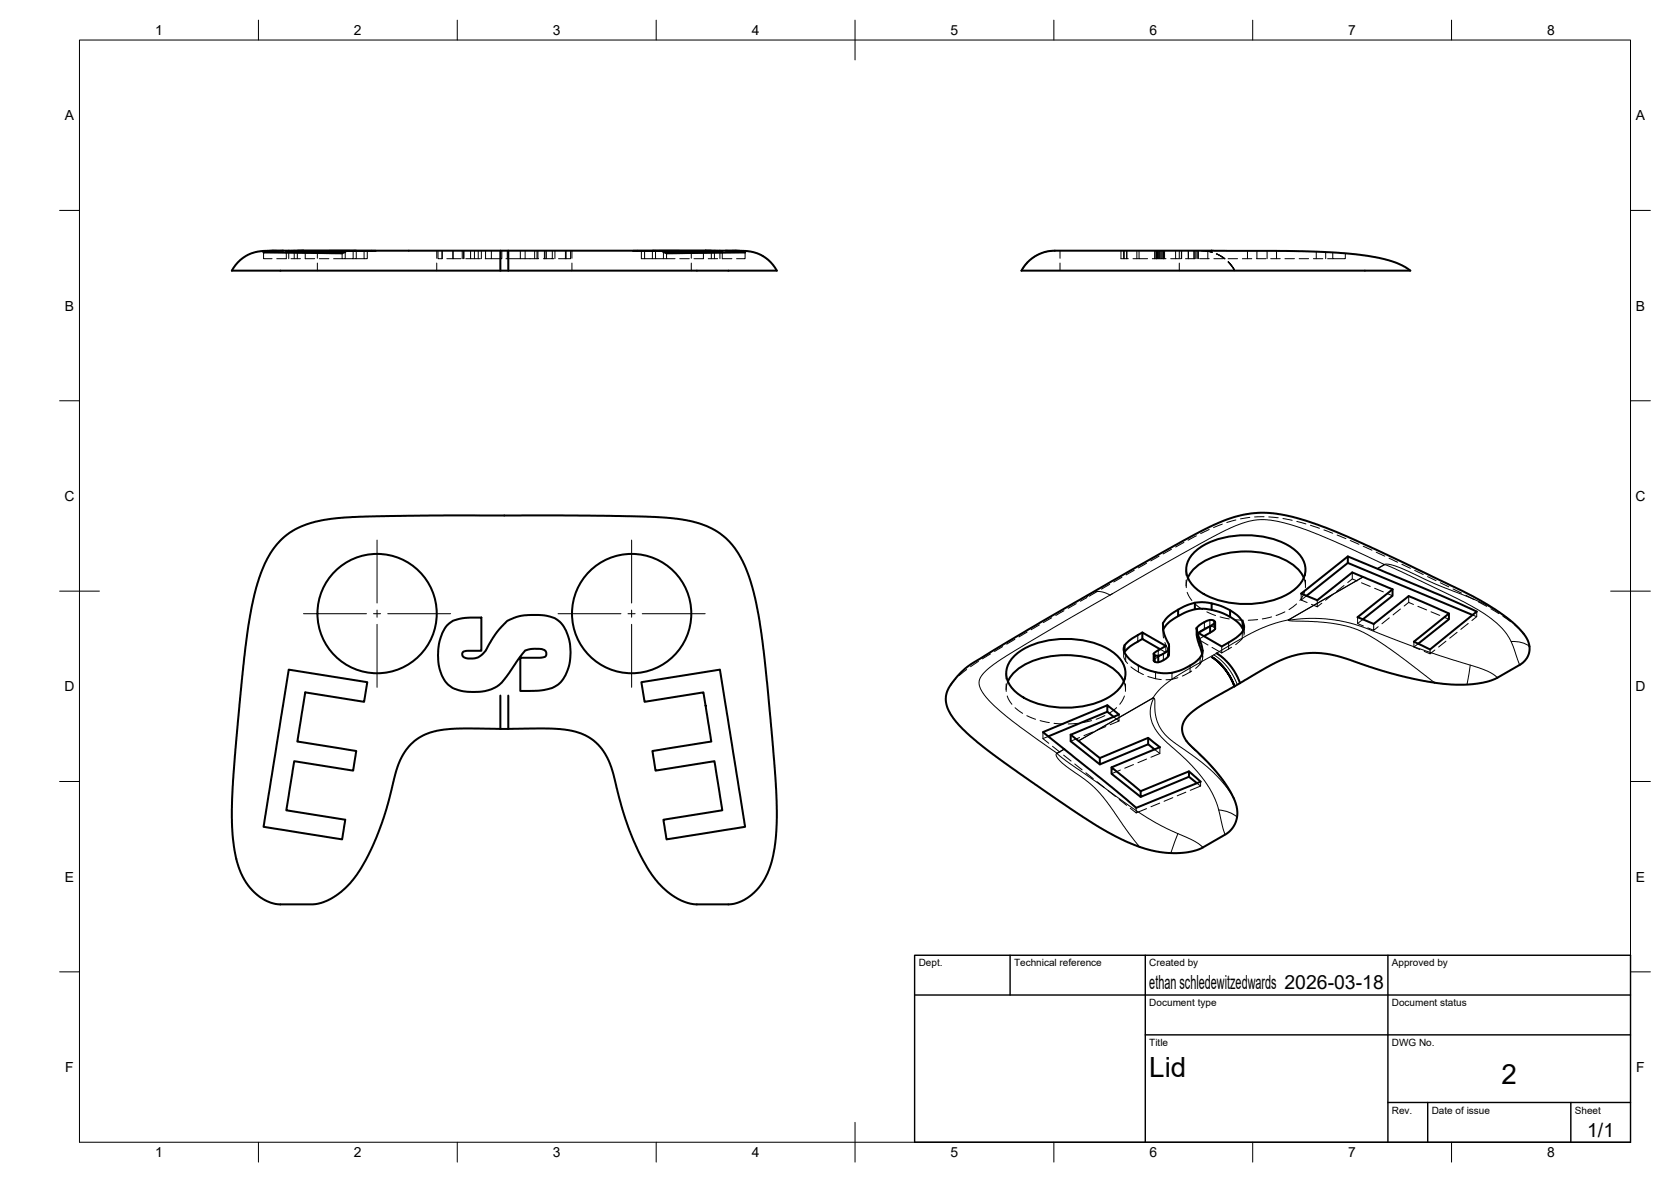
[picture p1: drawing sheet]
<svg xmlns="http://www.w3.org/2000/svg" width="420mm" height="297mm" viewBox="0 0 420 297" stroke-linecap="round" stroke-linejoin="round" font-family="sans-serif">
<!-- layer: Hidden -->
<g fill="none" stroke="#000" stroke-width=".25">
<path d="M66.3 63.4v1.6h2.1M67.5 63h2.3M72 63.5v1.5h-2.4M72.6 63.1v1.9M73.2 65h2.3M74 63v2M76.8 63v2h2.3M76.9 63h-2.1v2M78.1 63h2.4M79.8 63v1.9M79.8 66.1v1.9M80.3 65h2.4"/>
<path d="M81.7 63h2.4M83.9 65h2.1M85.3 63h2.4M86.8 63.3v1.7h-.8v-1.3M89.6 63v2h-.8M89.6 65h1.9M91.2 63l-2.4 .1v1.9h-2M91.5 63v2h.9v-2M92.4 63h2.1M109.8 63v1.9M109.8 66.1v1.9M110.1 63v2h1v-2"/>
<path d="M111.2 63v2M112.4 65h1.5M113.9 63v2h2M113.9 63v2M116.2 63v2M116.5 63v2M116.7 63v2M117.1 65h2.2M118.3 63v2M119.3 63v2h1.5M120.2 63v2M121 63v2"/>
<path d="M122 65h1.5M122.1 63v2M123.5 63v2h2.7v-2M127.2 65h3.6M127.6 63v2M130.8 63v2h4.6M132 63v2M134.4 63v2M135 63v2M135.3 63v2M136.9 63v2M137 63v2"/>
<path d="M137.4 63v2M138.9 63v2h-2.3M138.9 65h.3M139.5 63v2M142.2 63v2h-1.8M142.3 63v2M143.5 63v2h-1.3M143.8 63v1.9M143.8 66.1v1.9M159.2 63h2M161.3 63v2h.8v-2M162.1 65h1.9"/>
<path d="M162.4 63h2.4M164 63v2h.8M164.8 63.1v1.9h2M166 63h2.3M166.8 63.3v1.7h.8M167.6 63.7v1.3h2.1M169.5 63h2.4M170.9 65h2.4M173.1 63h2.4M173.8 63v1.9M173.8 66.1v1.9M176.7 63h2.2v2"/>
<path d="M176.9 63v2h-2.4M178.1 65h2.3M179.6 63v2M181 63.1v1.9M181.6 63.5v1.5h2.4M183.8 63h2.3M187.3 63.4v1.6h-2.1M256.8 68h.1M258.5 65.8l-1.6 2.2M261.4 63.8l-2 1.2M265.2 63l-2.7 .4M266.5 63v1.9"/>
<path d="M266.5 66.1v1.9M281.9 63v2h.6M282.5 63v2h.8v-2v2h.4M282.7 63v2M284.9 65h1.5M285.9 63v2M286.4 63v2h2.1M289.7 65h2.3M290.4 63v2M290.7 63v2M290.8 63v2M290.9 63v2"/>
<path d="M291.1 63v2M291.3 63v2M291.6 63v2M291.7 63v2M292 63v2h1.2M292.4 63v2M292.5 63v2M292.6 63v2M292.8 63v2M294.4 65h1.2M295.6 63v2h1.3M296.5 63v1.9"/>
<path d="M296.5 66.1v1.9M297.1 63v2M298.1 65h2.4M298.8 63v2M300.2 63v2M300.5 63v2M300.9 63v2M301.2 63v2M301.3 63v2M301.6 65h2.4M302 63l2.7 .4M302.1 63l2.7 .4z"/>
<path d="M303.7 63v2M305.2 65h2.4M305.8 63.8l2 1.2M308 65l-2.1-1.2 2.1 1.2M308.8 65.8l1.6 2.2M308.8 65h2.4M308.9 65.8l1.6 2.2M312.4 65h2.3M313.7 63v2M316 65h2.3M316 63v2M318.6 63v2"/>
<path d="M319.5 65h2.4M321 63.1v1.9M323.1 65h2.4M326.7 65h2.3M330.2 65h2.4M331 63.2v1.8M333.3 63.3v1.7M333.8 65h1.3M335.1 63.4v1.6h3.2v-1.3M291.4 139.8l-2.1 1.2M294.6 138l-2.1 1.2M297.7 136.3l-2.1 1.2"/>
<path d="M300.8 134.6l-2.1 1.1M304 133.1l-2.1 1M307.3 131.7l-2.2 .9M310.7 130.7l-2.2 .6M314.3 130l-2.4 .4M317.8 129.9h-2.4M319 129.9l2.4 .2M322.6 130.3l2.3 .5M326.1 131l2.3 .7M329.5 132l2.3 .8M332.9 133.2l2.2 .8M336.2 134.5l2.2 .9"/>
<path d="M339.5 135.8l2.2 1M342.8 137.3l2.2 1M346 138.8l2.2 1M258.3 158.8l-2.1 1.3M261.3 157l-2 1.2M264.4 155.2l-2 1.2M267.5 153.5l-2 1.2M270.6 151.7l-2 1.2M273.2 150.2l-1.5 .9M275.9 148.6l-2 1.2M279 146.8l-2.1 1.2M282.1 145.1l-2.1 1.1"/>
<path d="M285.2 143.3l-2.1 1.2M288.3 141.5l-2.1 1.2M292.4 156.9l.1 1.3M292.4 158.2l.2 2.1M292.4 156.8v1.6M298.2 143.2v1.4M298.2 145.8v1.4M298.5 148.9l1.2 2M298.7 145.2l-.4 1.3v1.2M300.5 151.8l1.9 1.4M301.3 159.1v1.6l2.4 1.4M302.7 159.9l-1.4 .8"/>
<path d="M302.8 156.3v1.7l1.4-.6M302.8 158l-1.1 .7-.8 .8M303.4 153.8l2.2 .9M304.2 155.8v1.6l1 .2M305.2 156v1.6l.3 .4M306.8 155l2.3 .5M310.3 155.7l2.4 .2M312.4 158.9v1.6l-1.7 1.5M312.6 158.3l.2 1.3M312.8 157.5v1.7M316.2 155.7l-2.3 .2M319.7 155l-2.3 .5"/>
<path d="M323.1 153.8l-2.2 .9M326 151.8l-1.9 1.4M327.2 149.2v1.6l1.3-1.1M327.2 150.8l1.5 .6M327.8 145.2l.4 1.3v1.2M328 148.8l-1.2 2.1M328.3 143.2v1.4M328.3 145.8v1.4M331.2 150.8v1.7l-1.4-.6M332.4 151.6l-1.2 .9M335.2 149.4l-1.9 1.4M337.9 147.1l-1.8 1.5"/>
<path d="M340 143.9v1.6l-1.1 .9M340 145.5l1.2 .5M341.4 155.1v1.6l1.4 .6M342.3 146.5l2.2 .9M342.7 155.6l-1.3 1.1M343.9 157.8l1.5 .6M345.4 156.8v1.6l1.1-.9M345.6 147.8l2.2 .9M348.9 149.2l1.2 .5M349.3 140.3l2.1 1M349.3 155.3l-1.8 1.4M352.1 153l-1.8 1.5"/>
<path d="M352.5 141.8l2.1 1M354.2 149.8v1.6l1.2 .5M354.2 151.4l-1.1 .9M355.7 143.3l2.2 1.1M356.5 152.4l2.2 .9M358.9 144.9l2.2 1M359.8 153.7l2.2 1M362.2 146.4l2.1 1.1M363.1 155.1l1.2 .5M365.4 148l2.1 1.1M366.4 158.9l-1.9 1.5M368.6 149.6l2.1 1.1"/>
<path d="M369.2 156.7l-1.9 1.5M370.3 154.5l1 .5M371.3 153.7v1.3l-1.2 .9M371.7 151.2l2.1 1.2M374.9 153l2 1.2M377.9 154.9l1.9 1.3M380.8 157l2.3 2.2M240.3 170.5l-1.2 1.5M243.1 168.2l-1.9 1.5M246 166.2l-2 1.3M249 164.3l-2 1.3M252.1 162.5l-2 1.2"/>
<path d="M253 169.2v1.5M253 171.9v1.4M253.3 174.9l1.1 2.1M253.4 171.3l-.4 1.2v1.3M255.2 160.7l-2.1 1.2M255.2 177.8l1.9 1.5M258.2 179.8l2.2 .9M277.8 179.8l-2.2 .9M280.8 177.8l-2 1.5M281.4 179.6v1.6l-1.4-1.1M282.5 164.9l.5 1.3M282.5 163.2v1.6"/>
<path d="M282.6 171.3l.3 1.2 .1 1.2M282.7 174.9l-1.1 2.1M283 169.2v1.5M283 171.9v1.4M283 164.5v1.7l.5 .5M284.4 167.6l1.8 1.3M286.2 167.2v1.7l1.3 .6M288.6 170l2 .6M290.1 164.3v1.7M290.6 168.9v1.7l1.4 .2M291.2 163.4v1.7l-1.1 .8M291.7 163.2l1.4 .8"/>
<path d="M292.9 161.5l1 2.1v-1.7M293.1 162.3v1.7l-1.9 1.1M293.9 163.6v.5M294.7 169.1v1.6l1.5-.4M294.7 170.7l-1.5 .1M299.2 167.2v1.7l.4-.3M299.2 168.9l-1.9 1M301.8 166.9l-1.2 1.1M302.4 163.5v1.6l-.1-.7M302.4 165.1l-.1 .7-.5 1.1v-1.6M304.8 162.7l2.4 1.4M305.9 164.2l1.8 1.3"/>
<path d="M307.2 162.5v1.6l2.5-1.4M308.5 166.3l1.5 1.9M310.6 169.2l1.2 2.5M311.8 171.6v.1M355.5 161.3v1.3l1.5 .6M356.6 161.8l-1.1 .8M358.1 163.7l1.5 .6M359.6 163.2v1.1l1.2-.9M363.6 161.1l-1.9 1.5M261.5 181.1l2.3 .5M262.2 184v1.6l1.5 1.2M263.6 185.1l-1.4 .5"/>
<path d="M264.6 187.5l1.9 1.5M265 181.8l2.4 .1M267.4 189.8l1.9 1.4M270.2 192l1.9 1.5M271 181.8l-2.4 .1M271.4 185.3l-2.2 1M273 194.2l1.9 1.5M274.5 181.1l-2.4 .5M274.7 184l-2.2 .9M275.8 196.4l1.9 1.5M278 182.6l-2.2 .9M278.6 198.7l1.9 1.5"/>
<path d="M281.4 181.2l-2.3 .9M281.7 193.5l-2.2 .9M285 192.1l-2.2 .9M288.3 190.8l-2.2 .9M290.3 188.3l1.3 1.1M291.6 187.8v1.6l-2.2 .9M298.2 199.1l-2.2 .9M298.9 187l1.7 1.7M301.5 189.5l1.7 1.6M301.9 196.4v1.1l-.9-.7M301.9 197.5l-2.6 1.1M304 192l1.6 1.7"/>
<path d="M306.4 194.6l1.4 1.9M281.4 200.9l1.9 1.5M284.2 203.1l1.5 1.2M285.7 203v1.3l2.6-1.1M291.6 201.8l-2.2 .9M294.9 200.5l-2.2 .9"/>
</g>
<!-- layer: Visible -->
<g fill="none" stroke="#000" stroke-width=".51">
<path d="M69.5 63l-4.2 .1-2.1 .6-1 .4a9.4 9.4 0 0 0-3.9 3.9h137a9.2 9.2 0 0 0-4.7-4.2l-2.7-.7-3.8-.1M71.1 63l-3.3 .1-1.5 .3 19.7 .3 .8-.4-14.8-.1v.3M71.1 63h5.1M71.2 63h-3.7M72.6 63v.1M74.8 63h14.8h-15.9l-1.7 .2M82.8 63h11.7M125.8 63v5M127.8 63v5M159.2 63h11.6M177.4 63h-102.5M177.4 63h3.6"/>
<path d="M177.4 63h1.3M178.9 63h-14.9h15.9l1.7 .2M181 63.1v-.1l4.3 .1 2 .3-19.7 .3-.8-.4 14.8-.1v.3M182.5 63h3.6M304.6 63h-39.1a9.6 9.6 0 0 0-8.7 5h97.8l-2.1-1.3-3.3-1.3-3.3-.8-5.3-.7-6.4-.5-6.9-.3-22.7-.1M300.5 138.6a20.2 20.2 0 0 1 15.1-4 17.2 17.2 0 0 1 11.2 4.9 5.6 5.6 0 0 1-.8 8.2 20.2 20.2 0 0 1-15 4 17.2 17.2 0 0 1-11.3-4.9 5.6 5.6 0 0 1 .8-8.2zM338.9 139.8l-11.7 9.4 4 1.6 8.8-6.9 10.1 4.2M112.4 157.2l1.4-1.2 1.8-.5 1.9-.3h3.5v8.3l-3.8 .1a.93 .93 0 0 0-1 .9 .93 .93 0 0 0 1.1 .9l1.9 .1 1.3-.5a6.4 6.4 0 0 0 2.6-3.3l1.8-2.8 1.4-1.6a8.1 8.1 0 0 1 5.4-2.6h5.2l2.6 .7 1.1 .8 1.2 1.4 1 2.1 .5 2 .2 2.2-.3 2.8-.6 2.1-1.1 1.9-1.2 1.4-1.4 .8-2.2 .5-5.9 .2v-8.3l5.5-.1a1.06 1.06 0 0 0 1.1-1.1 1.06 1.06 0 0 0-1.2-1h-3a2.49 2.49 0 0 0-2.1 1.5l-4.9 6.9-1.7 1.3-2.5 .9-1.9 .2-3.6-.2-2.3-.6-1.6-1.1-1-1.3-.8-1.8-.6-2.6v-2.7l.2-2 .8-2.5zM287.2 158.9l-2.9 1.8-1.4 1.3-.2 1.9M292.4 156.6l.1 1.8 .4 1.5a5.1 5.1 0 0 1 1 2.9l-.1 2.2 .1-.8v-1.8M296.2 153.2l-2.4 1.7-.9 1-.5 1M296.2 154.8l-2.3 1.6-1.4 1.8"/>
<path d="M298.7 145.2a11.2 11.2 0 0 1 7.2-5.5 22.9 22.9 0 0 1 19.3 2.3 8 8 0 0 1 2.6 3.2M300.4 151.5l-2.1 .6-2.1 1.1v1.6l2.1-1 2.1-.7M300.9 157.8l.9-.8 1.7-1 1.4-.2 .6 .5v1.8l-1.2 .9M304.3 157.4l-3 1.7 5.9 3.4 3.5-2.2 1.7-1.4 .4-1.2-.4-1.5v1.7l.2 .4M304.7 151.6l-2.3-.3-2 .2v1.6l2.3-.1 2 .3M305.5 156.4l-1.2 1v1.6l-1.6 .9M305.5 156.4v1.7M309.3 153.4l-2.3-1.1-2.3-.7v1.7l2.4 .7 2.2 1M312.4 156.2l-1.1-1.4-2-1.4v1.6l1.9 1.3 1.2 1.6M338.9 141.5l-10.4 8.2M350.1 148.1l-8.7 7 4 1.7 8.8-7 10.1 4.4v1.4l-7.7 6.2M350.1 148.1v1.6l-7.4 5.9"/>
<path d="M364.3 154.2l-8.8 7.1 4.1 1.9 11.7-9.5-9.1-4.1-23.3-9.8v1.7l31.4 13M72.6 168.3l19.8 3.1-.9 5-14.7-2.4-.9 5-1.1 7.4 14.8 2.3-.8 5-14.8-2.4-2 12.3 14.8 2.4-.8 4.9-19.7-3.1zM125.8 174.8v8.4M127.8 174.8v8.4M161.3 171.4l19.7-3.1 6.3 39.5-19.7 3.1-.8-4.9 14.8-2.4-.7-4.6-1.3-7.7-14.8 2.4-.8-5 14.9-2.3-2-12.4-14.8 2.4zM253.4 171.2a11.2 11.2 0 0 1 7.2-5.4 22.9 22.9 0 0 1 19.3 2.2 8 8 0 0 1 2.7 3.2M255.2 164.7a20.2 20.2 0 0 1 15.1-4 17.2 17.2 0 0 1 11.3 4.8 5.6 5.6 0 0 1-.8 8.3 20.2 20.2 0 0 1-15.1 3.9 17.2 17.2 0 0 1-11.3-4.8 5.6 5.6 0 0 1 .8-8.2zM278.4 177.2l-16.2 6.8 17.5 13.9 6 5.1 16.2-6.6-2.9-2.5v1.3l2 1.6M278.4 178.9l1.6 1.2M282.8 162.1l-.3 1.2 .5 1.2 1.3 1.4 1.9 1.3 1.8 .9 2.6 .8 1.9 .3 2.2-.1 2.4-.8 2.5-1.3 1.4-.9 1.2-1.5 .2-1.1-.1-.7-1.4-5 .1 2.4 1.3 4.2M287.2 160.6l-2.8 1.6-1.6 1.6M290.1 164.3v1.7l.2 .3"/>
<path d="M291.2 164.8l-.9-.2v1.7l.9 .1M291.7 163.2l-4.5-2.6v-1.7l5.9 3.4-2.6 1.6a.4 .4 0 0 0-.4 .2 .4 .4 0 0 0 .1 .5h.1M293.8 163.3l-1.3 1-1.3 .5v1.6l1.5-.6 1.1-.8M304.5 165l1.9 1.4 1.3 1.4 1.5 2.1 1.2 2.6-1-2.2-1.3-2-1.6-1.8zM305.9 164.2l1.7 1.2 1.8 2 1.4 2.1 1 2.2M311.8 171.6l7.4-4.3 4-1.9 3.9-1.1 3.7-.2 3 .2 2.4 .6 13.1 4.2 8.8 2 6.9 .9 3.1 .1 3.3-.3 2.5-.5 2-.7 6.6-3.8 .9-.8 .8-1.1 .4-1.2v-1.4l-.5-1.5-1-1.6-1.8-2-2.2-1.8-5.2-3.5-8.2-4.4-21.4-10.2-7.5-3.3-5.5-2.2-5.3-1.7-4-.8-3.5-.4-3.2 .1-2.7 .4-3.5 .9-3.7 1.5-3.2 1.6-17.1 9.5-35.1 20.4-5.8 3.6-2.6 2.1-1.7 1.9-1.4 2-.5 1.3-.2 1.8 .5 2.1 1.4 2.4 1.9 2.2 2.5 2.4 7.7 6 18.7 13 7.9 4.9 3.6 1.9 3.1 1.4 2.8 1 2.7 .6 3.3 .5h2.5l3.2-.4 2.7-.9 6.6-3.9 1.3-1.5 .6-1.3 .3-1.9-.2-1.8-.7-2.1-1-2-1.7-2.5-2-2.6-7.2-7.2-.7-1.5-.4-1.4 .1-1.1 .4-1 .8-1.2 1-1 3.7-2.6 7.2-4M311.8 171.7l-1.4 .8M125.8 183.2l-9.3-.1-4.9 .3-3.6 .8-3.1 1.5-2.2 2-.9 1.2-1.2 2.2-1.1 2.9-2.7 10.5-2.3 6.3-1.8 4-1.7 3.1-1.7 2.5-1.9 2.2-1.7 1.5-2.1 1.5-2.4 1.1-2 .5-9.3 .1-1.8-.4-2-1a16.9 16.9 0 0 1-7.2-12.6l-.5-5.6v-6.9l.7-11.1 1.3-14.3 1-10.3 1.1-8.1 1.4-7.5 1.6-5.1a19.2 19.2 0 0 1 9.3-11.7l3.6-1.3 3.4-.8 4.8-.5 6.2-.3 18.9-.3h29.8l19.3 .3 6.8 .3 4 .5 2.8 .5 3.1 1.1 2.4 1.1 2 1.4 1.5 1.4 1.5 1.8 1.5 2.5a59.4 59.4 0 0 1 5.1 19.5l1.4 11.6 1.8 20.1 .5 6.8 .1 8.2-.5 6.5-.8 3.5-.6 1.8-.9 2.1-1.3 2-2.5 2.6a9.3 9.3 0 0 1-5.6 2.2h-8.1l-2.3-.5-2-.8-2.2-1.4-1.8-1.5-1.9-2-1.6-2.4-1.5-2.5-3.1-6.6-2.1-6.2-2.2-8.6-1.2-3.6-1.8-3.1-2.1-2-2.9-1.7-4.1-1-5.2-.3-9.2 .1M125.8 183.2h2M269.2 184.6l12.2-5-3-2.4v1.7l-14.8 6.2M269.2 184.6l7.3 5.9M269.2 184.6v1.7l7.3 5.8"/>
<path d="M286.8 198.8l-7.3-6v1.6l7.3 5.9M288.7 185.4l-12.2 5.1v1.6l12.2-5.1M290.3 188.3l-1.6-1.3v-1.6l2.9 2.4-12.1 5M299 193.9l-12.2 4.9v1.5l12.2-5.1"/>
<circle cx="94.8" cy="154.2" r="15"/>
<circle cx="158.8" cy="154.2" r="15"/>
</g>
<!-- layer: Hidden Narrow -->
<path d="M274.4 149.1l-1.2 1.1M378.5 155l1.4 1M380.8 156.8l1.1 1.1M308.9 161.5v1.6" fill="none" stroke="#000" stroke-width=".25"/>
<!-- layer: Visible Narrow -->
<g fill="none" stroke="#000" stroke-width=".25">
<path d="M274.4 149.1l.8-.4 1.2-.1 1.4 .3 1.3 .6 .7-.4M286.1 159.6v1.6M324 155.8l.7 .2 6.3 .2 3.7 .4 3.8 .7 2.7 .9 2.6 1.2 4.5 2.9 12.4 9.3M342.7 145l-18.8 10.8-4.6 1.3-3.5 1.4-17.1 9.7-3 1.8-2.8 2-1.5 1.4-1.5 2M342.8 145l-18.8 10.8 4-.3 3.4-.1 4 .4 4.3 .8 3.7 1.2 16.4 6.2 13.1 4.2 1.8 .8 1.8 1.3M346.3 142.9l1.8-1-10.6-5-8.2-3.4-4.4-1.5-4-1.1-3-.3-2.5 .1-2.4 .6-2.3 .8-5.7 2.8-30.5 17.3-22.7 13.4-3.7 2.8-1.3 1.4-.6 1.2 .1 1.3 .6 1.5 1.1 1.4 2.3 2.4 6.1 5 9.4 6.7M346.4 142.9l1.7-1 1.7 .6 16.7 7.9 7 4 3.1 2.4 2.2 2.5 1.7 3.1 1.6 4.7M348.1 141.9l.8-.1 .9 .1 2.3 .8 9 4.1 9.6 3.8 3.6 1.7 4.2 2.7M348.1 141.9h.1M289.9 175.4h.3l.2 .5v2.8l.4 2.1 .7 1.7 1.1 1.7 1.8 1.8 6.7 4.8 3.7 3.1 3.1 3.3 2.3 3.4M289.9 175.4l-18.8 10.8M289.9 175.3l.1 .1"/>
<path d="M292.5 164.3v1.6M301.6 160.6v1.6M305.2 164.6l1.9 1.4 1.6 1.8 1.5 2.2 .9 2.1M369.7 167.1l-.8 4.9M380 161.2l2.2 .2 1.3 .4 1.1 .6M265.8 189.3l-.3 .3 .2 .5 1.2 1.5 6.6 4.8 3 2.9 2.6 3.3 4.7 6.8 2.8 3.4M265.8 189.3l1.8-1.1-1.8 1.1M265.8 189.3h.1M265.8 189.3l2.3 1.9 19.1 13.5 5.1 3 7.9 3.6 2.3 1.7M271.2 186.2l18.8-10.8-.1 .4a8.4 8.4 0 0 0 2.3 9.7l5.9 5.3 4 4.4 2.6 3.9 .9 2 .9 2.4M296.2 209.5l-1.8 4.9M306.5 203.5l.8 4 .7 2.2"/>
<path d="M306.5 203.5l2.9 .8 1.7 1"/>
</g>
<!-- layer: BORDER -->
<g fill="none" stroke="#000" stroke-width=".25">
<path d="M20 10.1h390v276.9h-390zM65 5.1v5M115 5.1v5M165 5.1v5M215 5.1v10M265 5.1v5M315 5.1v5M365 5.1v5M15 52.9h5M410 52.9h5M15 100.7h5M410 100.7h5"/>
<path d="M15 148.6h10M405 148.6h10M15 196.4h5M410 196.4h5M15 244.2h5M410 244.2h5M65 287v5M115 287v5M165 287v5M215 282.1v9.9M265 287v5M315 287v5"/>
<path d="M365 287v5"/>
</g>
<!-- layer: TITLEBLOCK -->
<path d="M230 240.1h180v46.9h-180zM230 250h180M254 240.1v9.9M288 240.1v46.9M349 240.1v46.9M288 260.1h122M349 277.1h61M359 277.1v9.9M395 277.1v9.9" fill="none" stroke="#000" stroke-width=".36"/>
<!-- layer: Smart Centers -->
<path d="M94.8 135.7v15.8M158.8 135.7v15.8M76.3 154.2h15.8M93.9 154.2h1.8M94.8 153.3v1.8M94.8 156.9v15.8M97.5 154.2h15.8M140.3 154.2h15.8M157.9 154.2h1.8M158.8 153.3v1.8M158.8 156.9v15.8M161.5 154.2h15.8" fill="none" stroke="#000" stroke-width=".25"/>
<g font-size="7">
<text x="289" y="270.6">Lid</text>
<text x="377.5" y="272.3">2</text>
</g>
<g font-size="4.9">
<text x="289" y="248.5">ethan schledewitzedwards 2026-03-18</text>
<text x="399.1" y="285.7">1/1</text>
</g>
<g font-size="3.5">
<text x="39" y="8.8">1</text>
<text x="89" y="8.8">2</text>
<text x="139" y="8.8">3</text>
<text x="189" y="8.8">4</text>
<text x="239" y="8.8">5</text>
<text x="289" y="8.8">6</text>
<text x="339" y="8.8">7</text>
<text x="389" y="8.8">8</text>
<text x="16.3" y="30.2">A</text>
<text x="411.3" y="30.2">A</text>
<text x="16.3" y="78">B</text>
<text x="411.3" y="78">B</text>
<text x="16.2" y="125.9">C</text>
<text x="411.2" y="125.9">C</text>
<text x="16.2" y="173.7">D</text>
<text x="411.2" y="173.7">D</text>
<text x="16.3" y="221.6">E</text>
<text x="411.3" y="221.6">E</text>
<text x="16.4" y="269.4">F</text>
<text x="411.4" y="269.4">F</text>
<text x="39" y="290.8">1</text>
<text x="89" y="290.8">2</text>
<text x="139" y="290.8">3</text>
<text x="189" y="290.8">4</text>
<text x="239" y="290.8">5</text>
<text x="289" y="290.8">6</text>
<text x="339" y="290.8">7</text>
<text x="389" y="290.8">8</text>
</g>
<g font-size="2.5">
<text x="231" y="242.9">Dept.</text>
<text x="255" y="242.9">Technical reference</text>
<text x="289" y="242.9">Created by</text>
<text x="350" y="242.9">Approved by</text>
<text x="289" y="252.8">Document type</text>
<text x="350" y="252.8">Document status</text>
<text x="289" y="262.9">Title</text>
<text x="350" y="262.9">DWG No.</text>
<text x="350" y="279.9">Rev.</text>
<text x="360" y="279.9">Date of issue</text>
<text x="396" y="279.9">Sheet</text>
</g>
</svg>
